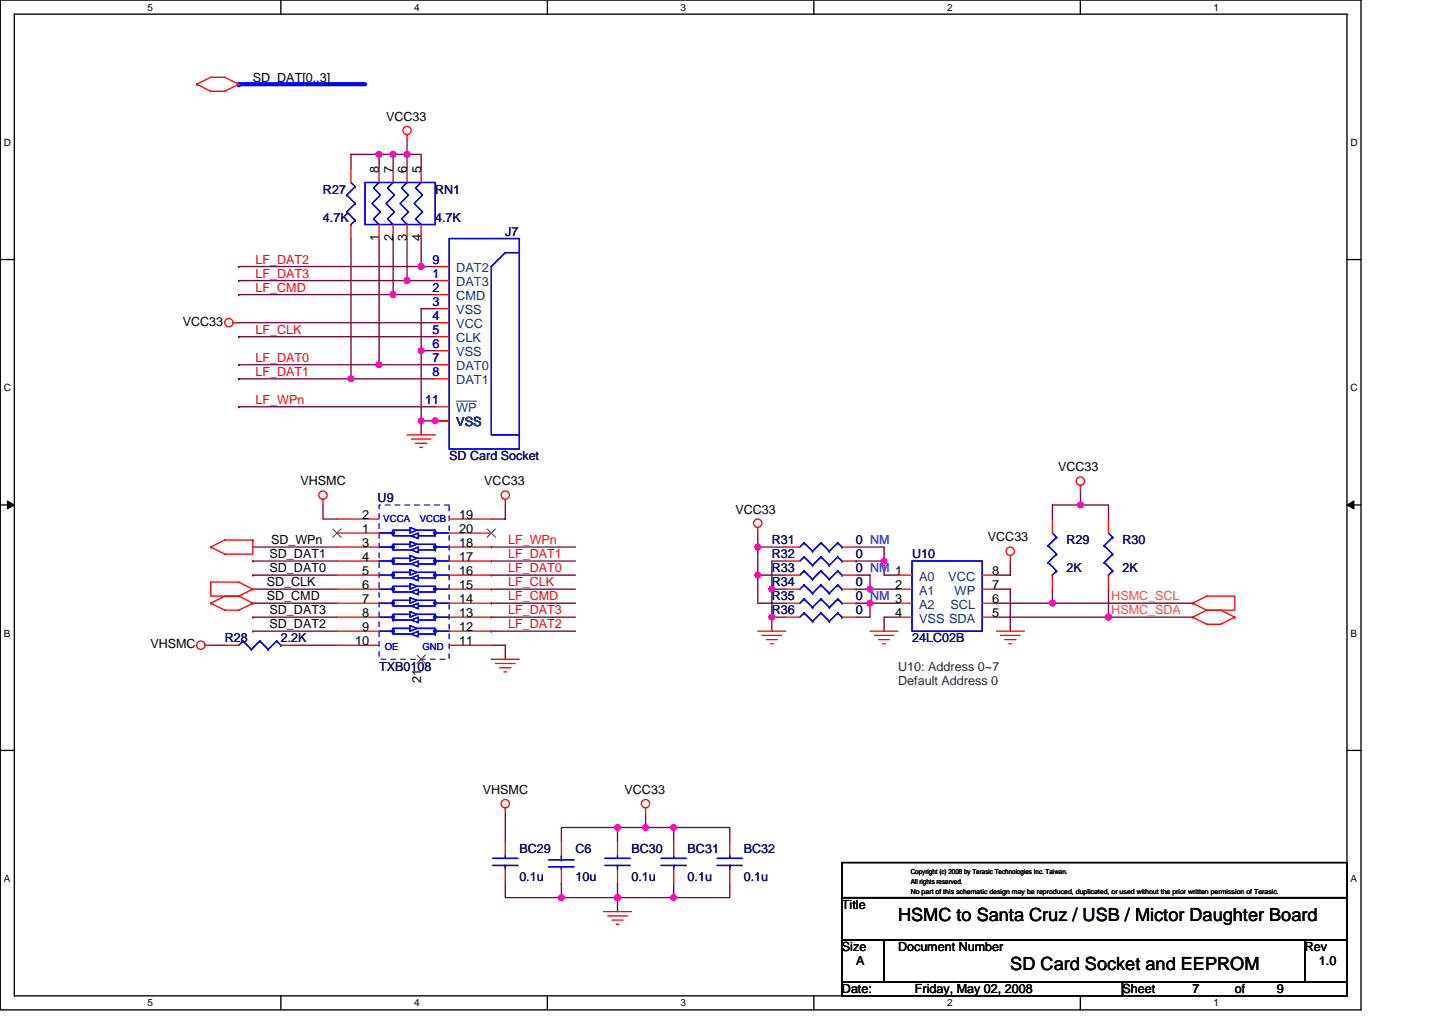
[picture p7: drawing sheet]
<svg xmlns="http://www.w3.org/2000/svg" width="297mm" height="210mm" viewBox="0 0 297 210" stroke-linecap="round" stroke-linejoin="round" font-family="sans-serif">
<path d="M.1 0h280.8v208.5h-280.8zM3 2.9h275v202.7h-275z" fill="none" stroke="#000" stroke-width=".28"/>
<g fill="#fff">
<path d="M30.5 .3h1.1v2.3h-1.1z"/>
<path d="M30.5 205.9h1.1v2.3h-1.1z"/>
</g>
<path d="M58 0v2.9M58 205.6v2.9" fill="none" stroke="#000" stroke-width=".28"/>
<g fill="#fff">
<path d="M85.5 .3h1.1v2.3h-1.1z"/>
<path d="M85.5 205.9h1.1v2.3h-1.1z"/>
</g>
<path d="M113 0v2.9M113 205.6v2.9" fill="none" stroke="#000" stroke-width=".28"/>
<g fill="#fff">
<path d="M140.5 .3h1.1v2.3h-1.1z"/>
<path d="M140.5 205.9h1.1v2.3h-1.1z"/>
</g>
<path d="M168 0v2.9M168 205.6v2.9" fill="none" stroke="#000" stroke-width=".28"/>
<g fill="#fff">
<path d="M195.5 .3h1.2v2.3h-1.2z"/>
<path d="M195.5 205.9h1.2v2.3h-1.2z"/>
</g>
<path d="M223 0v2.9M223 205.6v2.9" fill="none" stroke="#000" stroke-width=".28"/>
<g fill="#fff">
<path d="M250.5 .3h1.2v2.3h-1.2z"/>
<path d="M250.5 205.9h1.2v2.3h-1.2z"/>
<path d="M.8 28.3h1.5v2.3h-1.5z"/>
<path d="M278.8 28.3h1.5v2.3h-1.5z"/>
<path d="M.8 78.9h1.5v2.3h-1.5z"/>
<path d="M278.8 78.9h1.5v2.3h-1.5z"/>
</g>
<path d="M.1 53.6h2.9M278 53.6h2.9" fill="none" stroke="#000" stroke-width=".28"/>
<g fill="#fff">
<path d="M.8 129.6h1.4v2.3h-1.4z"/>
<path d="M278.8 129.6h1.4v2.3h-1.4z"/>
</g>
<path d="M.1 104.3h2.9M278 104.3h2.9" fill="none" stroke="#000" stroke-width=".28"/>
<path d="M1.5 103.4l1.5 .9-1.5 .8zM278 104.3l1.5-.9v1.7z" fill="#000" stroke="#000" stroke-width=".21"/>
<g fill="#fff">
<path d="M.8 180.3h1.4v2.3h-1.4z"/>
<path d="M278.8 180.3h1.4v2.3h-1.4z"/>
</g>
<path d="M.1 154.9h2.9M278 154.9h2.9M173.8 178.1h104.2v7.2h-104.2zM173.8 194h8.7v8.7h-8.7zM173.8 185.3h104.2v8.7h-104.2zM182.5 194h86.9v8.7h-86.9zM269.4 194h8.6v8.7h-8.6zM173.8 202.7h57.9v2.9h-57.9zM231.7 202.7h46.3v2.9h-46.3z" fill="none" stroke="#000" stroke-width=".28"/>
<g fill="none" stroke="#800040" stroke-width=".28">
<path d="M78.2 31.9h.1M78.2 31.9v2.9M81.1 31.9v2.9M81.1 31.9h5.8v2.9M81.1 31.9h-8.6v2.9M81.1 31.9h.1M84 31.9v2.9M84 29v2.9M84 31.9h.1M49.3 55h.1M49.3 57.9h.1M49.3 57.9h40.5"/>
<path d="M49.3 55h40.5M72.5 49.3v28.9M78.2 49.3v26M81.1 49.3v11.5M84 57.9h.1M84 49.3v8.6M86.9 55h.1M86.9 49.3v5.7M49.3 69.5h.1M49.3 66.6h40.5M49.3 78.2h.1M49.3 60.8h.1"/>
<path d="M49.3 75.3h.1M49.3 78.2h40.5M49.3 69.5h40.5M49.3 60.8h40.5M49.3 75.3h40.5M72.5 78.2h.1M78.2 75.3h.1M81.1 60.8h.1M86.9 72.4h2.9M86.9 72.4h.1M86.9 72.4v14.5M89.8 63.7h-2.9v8.7"/>
<path d="M49.3 84h.1M49.3 84h40.5M86.9 86.9v2.9M86.9 86.9h.1M86.9 86.9h2.9M52.2 112.9h17.4M52.2 115.8h.1M52.2 118.7h.1M52.2 115.8h17.4M52.2 118.7h17.4M66.7 104.3v2.9h2.9M101.4 118.7h.1"/>
<path d="M101.4 115.8h.1M101.4 112.9h.1M101.4 115.8h17.4M101.4 118.7h17.4M101.4 112.9h17.4M104.3 104.3v2.9h-2.9M156.4 118.7v5.8h5.8M156.4 112.9h.1M156.4 118.7h5.8M156.4 110.1v2.8h5.8M156.4 112.9v5.8M162.2 115.8h-2.9v5.8"/>
<path d="M176.7 115.8h.1M176.7 112.9h5.8v2.9M176.7 118.7h2.9v2.9M176.7 115.8h5.8M182.5 115.8v2.9h2.9M208.6 115.8v2.9h-2.9M223 104.3h.1M223 101.4v2.9M223 104.3h-5.8v2.9M223 104.3h5.8v2.9M43.5 133.2h2.9M52.2 124.5h17.4"/>
<path d="M52.2 127.4h.1M52.2 121.6h17.4M52.2 130.3h.1M52.2 127.4h17.4M52.2 130.3h17.4M60.9 133.2h8.7M101.4 133.2h2.9v2.9M101.4 130.3h.1M101.4 127.4h.1M101.4 124.5h.1M101.4 121.6h.1M101.4 121.6h17.4"/>
<path d="M101.4 124.5h17.4M101.4 127.4h17.4M101.4 130.3h17.4M159.3 127.4h2.9M159.3 127.4h.1M159.3 121.6h.1M159.3 121.6h2.9M159.3 121.6v8.7M176.7 121.6h.1M176.7 124.5h2.9v2.9h-2.9M176.7 124.5h.1M176.7 121.6h2.9"/>
<path d="M179.6 124.5h5.8M179.6 121.6h5.8M185.4 127.4h-2.9v2.9M205.7 124.5h.1M205.7 127.4h23.1M205.7 121.6h2.9v8.7M205.7 124.5h11.5M217.2 121.6v2.9M217.2 124.5h29M228.8 127.4h.1M228.8 121.6v5.8M228.8 127.4h17.4"/>
<path d="M104.3 168v5.8M127.5 170.9v2.9M127.5 170.9h-11.6v2.9M127.5 170.9h.1M127.5 170.9h11.6M133.3 170.9h.1M133.3 168v2.9M139.1 170.9v2.9M139.1 170.9h11.5v2.9M139.1 170.9h.1M104.3 182.5v2.8h11.6M115.9 182.5h.1"/>
<path d="M115.9 185.3h11.6M115.9 182.5v2.8M127.5 185.3h.1M127.5 185.3h11.6M127.5 182.5h.1M127.5 182.5v5.7M139.1 182.5v2.8M139.1 185.3h.1M150.6 182.5v2.8h-11.5"/>
</g>
<g fill="#f0f" stroke="#f0f" stroke-width=".28">
<circle cx="127.5" cy="185.3" r=".57"/>
<circle cx="182.5" cy="115.8" r=".57"/>
<circle cx="179.6" cy="121.6" r=".57"/>
<circle cx="217.2" cy="124.5" r=".57"/>
<circle cx="228.8" cy="127.4" r=".57"/>
<circle cx="223" cy="104.3" r=".57"/>
<circle cx="159.3" cy="127.4" r=".57"/>
<circle cx="156.4" cy="118.7" r=".57"/>
<circle cx="156.4" cy="112.9" r=".57"/>
<circle cx="179.6" cy="124.5" r=".57"/>
<circle cx="159.3" cy="121.6" r=".57"/>
<circle cx="84" cy="57.9" r=".57"/>
<circle cx="72.5" cy="78.2" r=".57"/>
<circle cx="81.1" cy="60.8" r=".57"/>
<circle cx="86.9" cy="55" r=".57"/>
<circle cx="78.2" cy="31.9" r=".57"/>
<circle cx="81.1" cy="31.9" r=".57"/>
<circle cx="84" cy="31.9" r=".57"/>
<circle cx="89.8" cy="86.9" r=".57"/>
<circle cx="86.9" cy="86.9" r=".57"/>
<circle cx="86.9" cy="72.4" r=".57"/>
<circle cx="78.2" cy="75.3" r=".57"/>
<circle cx="115.9" cy="185.3" r=".57"/>
<circle cx="133.2" cy="170.9" r=".57"/>
<circle cx="127.5" cy="170.9" r=".57"/>
<circle cx="139" cy="185.3" r=".57"/>
<circle cx="139" cy="170.9" r=".57"/>
</g>
<path d="M49.3 17.4h.1M49.3 17.4h26.1" fill="none" stroke="#00f" stroke-width=".87"/>
<g fill="none" stroke="#f00" stroke-width=".28">
<path d="M40.6 17.4l2.9 1.4h2.9l2.9-1.4M40.6 17.4h.1M40.6 17.4l2.9-1.4h2.9l2.9 1.4M49.3 17.4h.1M72.5 34.8v2.9M78.2 34.8v2.9M81.1 34.8v2.9M84 27.8v1.2M84 34.8v2.9M86.9 34.8v2.9M72.5 46.4v2.9M78.2 46.4v2.9"/>
<path d="M81.1 46.4v2.9M84 46.4v2.9M86.9 46.4v2.9M89.8 57.9h2.9M89.8 55h2.9M48.1 66.6h1.2M89.8 60.8h2.9M89.8 63.7h2.9M89.8 66.6h2.9M89.8 69.5h2.9M89.8 72.4h2.9M89.8 75.3h2.9"/>
<path d="M89.8 78.2h2.9M84 89.8h5.8M84.9 90.7h4.1M85.8 91.5h2.3M86.7 92.4h.5M89.8 86.9h2.9M89.8 84h2.9M43.5 112.9h.1M52.2 111.5h-5.8l-2.9 1.4M52.2 111.5v2.9h-5.8l-2.9-1.5M52.2 111.5h.1M66.7 103.1v1.2"/>
<path d="M69.6 118.7h8.6M69.6 115.8h8.6M69.6 110.1h8.6M69.6 112.9h8.6M69.6 107.2h8.6M92.7 118.7h8.7M92.7 115.8h8.7M92.7 110.1h8.7M92.7 112.9h8.7M92.7 107.2h8.7M104.3 103.1v1.2M156.4 108.9v1.2"/>
<path d="M162.2 118.7h2.9M162.2 115.8h2.9M162.2 112.9h2.9M173.8 118.7h2.9M173.8 115.8h2.9M173.8 112.9h2.9M185.4 118.7h2.9M202.8 118.7h2.9M208.6 114.7v1.1M217.2 107.2v2.9M217.2 118.7v2.9M223 100.2v1.2"/>
<path d="M228.8 107.2v2.9M228.8 118.7v2.9M42.3 133.2h1.2M43.5 124.5l2.9 1.5h2.9l2.9-1.5M43.5 124.5h.1M46.4 133.2h2.9M49.3 123.1h-2.9l-2.9 1.4M49.3 123.1l2.9 1.4M52.2 124.5h.1M52.2 121.6l-2.9-1.4h-5.8v2.9h5.8M52.2 121.6h.1M52.2 121.6l-2.9 1.5"/>
<path d="M58 133.2h2.9M69.6 133.2h8.6M69.6 124.5h8.6M69.6 127.4h8.6M69.6 121.6h8.6M69.6 130.3h8.6M86.9 136.1h.1M92.7 133.2h8.7M92.7 124.5h8.7M92.7 127.4h8.7M92.7 121.6h8.7M92.7 130.3h8.7"/>
<path d="M101.4 136.1h5.8M102.3 137h4M103.1 137.9h2.4M104 138.7h.6M156.4 130.3h5.8M157.3 131.2h4.1M158.2 132.1h2.3M159 132.9h.6M162.2 124.5h2.9M162.2 127.4h2.9M162.2 121.6h2.9M173.8 124.5h2.9"/>
<path d="M173.8 127.4h2.9M173.8 121.6h2.9M179.6 130.3h5.8M180.5 131.2h4M181.3 132.1h2.3M182.2 132.9h.6M185.4 124.5h2.9M185.4 127.4h2.9M185.4 121.6h2.9M202.8 124.5h2.9M202.8 127.4h2.9M202.8 121.6h2.9"/>
<path d="M205.7 130.3h5.8M206.5 131.2h4.1M207.4 132.1h2.3M208.3 132.9h.5M246.2 127.4l2.9 1.5h2.9l2.9-1.5M246.2 127.4h.1M246.2 124.5l2.9-1.4h5.8v2.9h-5.8M246.2 124.5h.1M246.2 124.5l2.9 1.5M249.1 126h2.9l2.9 1.4M249.1 126l-2.9 1.4M254.9 127.4h.1"/>
<path d="M104.3 166.8v1.2M104.3 173.8v2.9M104.3 179.6v2.9M115.9 173.8v2.9M115.9 179.6v2.9M127.5 173.8v2.9M127.5 179.6v2.9M133.3 166.8v1.2M139.1 173.8v2.9M139.1 179.6v2.9M150.6 173.8v2.9M150.6 179.6v2.9"/>
<path d="M124.6 188.2h5.8M125.5 189.1h4M126.3 190h2.3M127.2 190.8h.6"/>
<circle cx="84" cy="26.9" r=".86"/>
<circle cx="47.3" cy="66.6" r=".86"/>
<circle cx="223" cy="99.3" r=".86"/>
<circle cx="66.7" cy="102.2" r=".86"/>
<circle cx="104.3" cy="102.2" r=".86"/>
<circle cx="156.4" cy="108" r=".86"/>
<circle cx="208.5" cy="113.8" r=".86"/>
<circle cx="41.5" cy="133.2" r=".86"/>
<circle cx="104.3" cy="165.9" r=".86"/>
<circle cx="133.3" cy="165.9" r=".86"/>
</g>
<g fill="none" stroke="#00f" stroke-width=".28">
<path d="M72.5 37.7l.8 .8M73.3 38.5h.1M73.3 38.5l-1.7 1.8M75.4 37.7h14.4v8.7h-14.4zM78.2 37.7l-1.1 1.1 1.4 1.5-1.7 1.7 1.7 1.8-1.4 1.4 1.1 1.2M81.1 37.7l-1.1 1.1 1.4 1.5-1.7 1.7 1.7 1.8-1.4 1.4 1.1 1.2M84 37.7l-1.1 1.1 1.4 1.5-1.7 1.7 1.7 1.8-1.4 1.4 1.1 1.2M86.9 37.7l-1.1 1.1 1.4 1.5-1.7 1.7 1.7 1.8-1.4 1.4 1.1 1.2M71.6 40.3h.1M71.6 43.8h.1M71.6 40.3l1.7 1.7M71.6 43.8l1.7 1.7"/>
<path d="M72.5 46.4h.1M73.3 42h.1M73.3 45.5h.1M73.3 42l-1.7 1.8M73.3 45.5l-.8 .9M92.7 49.3h14.5v43.4h-14.5zM107.2 52.2h-2.9l-2.9 2.8v34.8h5.8M107.2 89.8h.1M78.2 110.1h2.9M78.2 112.9h2.9M78.2 115.8h2.9M78.2 118.7h2.9"/>
<path d="M84.6 108.9l1.5 .6-1.5 .6zM84.6 111.8l1.5 .6-1.5 .5zM84.6 114.7l1.5 .6-1.5 .5zM84.6 117.6l1.5 .6-1.5 .5zM84.6 109.5h-3.5v1.1h3.8M84.6 112.4h-3.5v1.1h3.8M84.6 115.3h-3.5v1.1h3.8M84.6 118.2h-3.5v1.1h3.8M84.9 110.6l1.5-.5v1.1zM84.9 113.5l1.5-.6v1.2zM84.9 116.4l1.5-.6v1.2zM84.9 119.3l1.5-.6v1.2z"/>
<path d="M86.1 109.5h3.7v1.1h-3.4M86.1 112.4h3.7v1.1M86.1 115.3h3.7v1.1M86.1 118.2h3.7v1.1M86.4 113.5h3.4M86.4 116.4h3.4M86.4 119.3h3.4M89.8 110.1h2.9M89.8 113.5h.1M89.8 112.9h2.9M89.8 116.4h.1M89.8 115.8h2.9"/>
<path d="M89.8 119.3h.1M89.8 118.7h2.9M92.7 118.7h.1M166 117.9h.1M166 115h.1M166 112.1h.1M166 117.9l-.9 .8M166 117.9l1.7 1.7M166 115l-.9 .8M166 115l1.7 1.7M166 112.1l-.9 .8M166 112.1l1.7 1.7"/>
<path d="M167.7 119.6h.1M167.7 116.7h.1M167.7 113.8h.1M169.5 117.9h.1M169.5 115h.1M169.5 112.1h.1M169.5 117.9l-1.8 1.7M169.5 117.9l1.7 1.7M169.5 115l-1.8 1.7M169.5 115l1.7 1.7M169.5 112.1l-1.8 1.7M169.5 112.1l1.7 1.7"/>
<path d="M171.2 119.6h.1M171.2 116.7h.1M171.2 113.8h.1M172.9 117.9h.1M172.9 115h.1M172.9 112.1h.1M172.9 117.9l-1.7 1.7M172.9 117.9l.9 .8M172.9 115l-1.7 1.7M172.9 115l.9 .8M172.9 112.1l-1.7 1.7M172.9 112.1l.9 .8"/>
<path d="M173.8 118.7h.1M173.8 115.8h.1M173.8 112.9h.1M188.3 115.8h14.5v14.5h-14.5zM216.4 112.7h.1M216.4 116.1h.1M216.4 112.7l1.7 1.7M216.4 116.1l1.7 1.8M217.2 118.7h.1M217.2 110.1l.9 .8M218.1 110.9h.1M218.1 114.4h.1"/>
<path d="M218.1 117.9h.1M218.1 110.9l-1.7 1.8M218.1 114.4l-1.7 1.7M218.1 117.9l-.9 .8M227.9 112.7h.1M227.9 116.1h.1M227.9 112.7l1.8 1.7M227.9 116.1l1.8 1.8M228.8 118.7h.1M228.8 110.1l.9 .8M229.7 110.9h.1M229.7 114.4h.1"/>
<path d="M229.7 117.9h.1M229.7 110.9l-1.8 1.8M229.7 114.4l-1.8 1.7M229.7 117.9l-.9 .8M50.2 132.4h.1M50.2 132.4l-.9 .8M50.2 132.4l1.7 1.7M51.9 134.1h.1M53.6 132.4h.1M53.6 132.4l-1.7 1.7M53.6 132.4l1.8 1.7M55.4 134.1h.1"/>
<path d="M57.1 132.4h.1M57.1 132.4l-1.7 1.7M57.1 132.4l.9 .8M58 133.2h.1M78.2 124.5h2.9M78.2 130.3h2.9M78.2 121.6h2.9M78.2 127.4h2.9M81.1 128h3.8M81.1 128h.1M84.6 120.5l1.5 .6-1.5 .5zM84.6 129.2l1.5 .6-1.5 .5z"/>
<path d="M84.6 123.4l1.5 .6-1.5 .5zM84.6 126.3l1.5 .6-1.5 .5zM84.6 121.1h-3.5v1.1h3.8M84.6 121.1h.1M84.6 124h-3.5v1.1h3.8M84.6 129.8h-3.5v1.1h3.8M84.6 126.9h-3.5v1.1M84.9 130.9l1.5-.6v1.2zM84.9 122.2l1.5-.6v1.2zM84.9 125.1l1.5-.6v1.2zM84.9 128l1.5-.6v1.2zM86.1 121.1h3.7v1.1h-3.4"/>
<path d="M86.1 124h3.7v1.1h-3.4M86.1 129.8h3.7v1.1M86.1 126.9h3.7M86.4 130.9h3.4M89.8 126.9v1.1h-3.4M89.8 126.9h.1M89.8 130.9h.1M89.8 124.5h2.9M89.8 130.3h2.9M89.8 121.6h2.9M89.8 127.4h2.9M92.7 127.4h.1"/>
<path d="M166 123.7h.1M166 126.6h.1M166 120.8h.1M166 123.7l-.9 .8M166 123.7l1.7 1.7M166 126.6l-.9 .8M166 126.6l1.7 1.7M166 120.8l-.9 .8M166 120.8l1.7 1.7M167.7 125.4h.1M167.7 128.3h.1M167.7 122.5h.1"/>
<path d="M169.5 123.7h.1M169.5 126.6h.1M169.5 120.8h.1M169.5 123.7l-1.8 1.7M169.5 123.7l1.7 1.7M169.5 126.6l-1.8 1.7M169.5 126.6l1.7 1.7M169.5 120.8l-1.8 1.7M169.5 120.8l1.7 1.7M171.2 125.4h.1M171.2 128.3h.1M171.2 122.5h.1"/>
<path d="M172.9 123.7h.1M172.9 126.6h.1M172.9 120.8h.1M172.9 123.7l-1.7 1.7M172.9 123.7l.9 .8M172.9 126.6l-1.7 1.7M172.9 126.6l.9 .8M172.9 120.8l-1.7 1.7M172.9 120.8l.9 .8M173.8 124.5h.1M173.8 127.4h.1M173.8 121.6h.1"/>
<path d="M101.7 178.7h5.2M101.7 177.2h5.2M104.3 176.7v.5M104.3 178.7h.1M104.3 178.7v.9M113.3 177.5h5.2M113.3 179h5.2M115.9 179v.6M115.9 177.5h.1M115.9 176.7v.8M124.9 178.7h5.2M124.9 177.2h5.2"/>
<path d="M127.5 176.7v.5M127.5 178.7h.1M127.5 178.7v.9M136.4 178.7h5.3M136.4 177.2h5.3M139.1 176.7v.5M139.1 178.7h.1M139.1 178.7v.9M148 178.7h5.2M148 177.2h5.2M150.6 176.7v.5M150.6 178.7h.1"/>
<path d="M150.6 178.7v.9"/>
</g>
<path d="M94.2 82.8h4.2" fill="none" stroke="#004080" stroke-width=".21"/>
<path d="M78.2 104.3h14.5v31.8h-14.5z" fill="none" stroke="#fff" stroke-width=".21" stroke-dasharray="1 1 1 1 1 1 1 1"/>
<path d="M78.2 104.3h14.5v31.8h-14.5z" fill="none" stroke="#00f" stroke-width=".21" stroke-dasharray="1 1 1 1 1 1 1 1"/>
<g fill="#00f" stroke="#00f" stroke-width=".28">
<circle cx="89.8" cy="110" r=".28"/>
<circle cx="81.1" cy="110" r=".28"/>
<circle cx="81.1" cy="112.9" r=".28"/>
<circle cx="89.8" cy="112.9" r=".28"/>
<circle cx="81.1" cy="115.8" r=".28"/>
<circle cx="89.8" cy="115.8" r=".28"/>
<circle cx="81.1" cy="118.7" r=".28"/>
<circle cx="89.8" cy="118.7" r=".29"/>
<circle cx="89.8" cy="127.4" r=".28"/>
<circle cx="89.8" cy="121.6" r=".28"/>
<circle cx="81.1" cy="121.6" r=".28"/>
<circle cx="81.1" cy="130.3" r=".28"/>
<circle cx="89.8" cy="130.3" r=".28"/>
<circle cx="81.1" cy="124.5" r=".28"/>
<circle cx="89.8" cy="124.5" r=".28"/>
<circle cx="81.1" cy="127.4" r=".28"/>
</g>
<path d="M68.7 109.2l1.7 1.8M70.4 109.2l-1.7 1.8M100.5 109.2l1.8 1.8M102.3 109.2l-1.8 1.8M86.1 135.3l1.7 1.7M87.8 135.3l-1.8 1.7" fill="none" stroke="#804000" stroke-width=".21"/>
<g font-size="3.7">
<text x="185.4" y="190.1">HSMC to Santa Cruz / USB / Mictor Daughter Board</text>
<text x="208.6" y="200.3">SD Card Socket and EEPROM</text>
</g>
<g font-size="2.6">
<text x="52.2" y="16.8">SD_DAT[0..3]</text>
<text x="79.7" y="24.9">VCC33</text>
<text x="78.2" y="35.6" transform="rotate(-90 78.2 35.6)">8</text>
<text x="81.1" y="35.6" transform="rotate(-90 81.1 35.6)">7</text>
<text x="84" y="35.6" transform="rotate(-90 84 35.6)">6</text>
<text x="86.9" y="35.6" transform="rotate(-90 86.9 35.6)">5</text>
<text x="78.2" y="49.8" transform="rotate(-90 78.2 49.8)">1</text>
<text x="81.1" y="49.8" transform="rotate(-90 81.1 49.8)">2</text>
<text x="84" y="49.8" transform="rotate(-90 84 49.8)">3</text>
<text x="86.9" y="49.8" transform="rotate(-90 86.9 49.8)">4</text>
<text x="37.7" y="67.2">VCC33</text>
<text x="62" y="100.2">VHSMC</text>
<text x="100" y="100.2">VCC33</text>
<text x="218.4" y="97.3">VCC33</text>
<text x="74.8" y="107.1">2</text>
<text x="94.8" y="107.1">19</text>
<text x="151.8" y="106">VCC33</text>
<text x="55.9" y="112.4">SD_WPn</text>
<text x="74.8" y="110">1</text>
<text x="74.8" y="112.9">3</text>
<text x="94.8" y="110">20</text>
<text x="94.8" y="112.9">18</text>
<text x="203.9" y="111.8">VCC33</text>
<text x="55.6" y="115.3">SD_DAT1</text>
<text x="55.6" y="118.2">SD_DAT0</text>
<text x="74.8" y="115.8">4</text>
<text x="74.8" y="118.7">5</text>
<text x="94.8" y="115.8">17</text>
<text x="94.8" y="118.7">16</text>
<text x="204.8" y="118.7">8</text>
<text x="55.1" y="124">SD_CMD</text>
<text x="55.1" y="121.1">SD_CLK</text>
<text x="74.8" y="121.6">6</text>
<text x="74.8" y="124.5">7</text>
<text x="94.8" y="121.6">15</text>
<text x="94.8" y="124.5">14</text>
<text x="184.8" y="121.6">2</text>
<text x="204.8" y="121.6">7</text>
<text x="204.8" y="124.5">6</text>
<text x="55.6" y="126.9">SD_DAT3</text>
<text x="55.6" y="129.8">SD_DAT2</text>
<text x="74.8" y="130.3">9</text>
<text x="74.8" y="127.4">8</text>
<text x="94.8" y="127.4">13</text>
<text x="94.8" y="130.3">12</text>
<text x="184.8" y="127.4">4</text>
<text x="204.8" y="127.4">5</text>
<text x="31" y="133.8">VHSMC</text>
<text x="73.3" y="133.2">10</text>
<text x="94.8" y="133.2">11</text>
<text x="86.9" y="141.1" transform="rotate(-90 86.9 141.1)">21</text>
<text x="99.7" y="163.9">VHSMC</text>
<text x="128.9" y="163.9">VCC33</text>
<text x="173.8" y="187.7">Title</text>
<text x="173.8" y="196.4">Size</text>
<text x="185.4" y="196.4">Document Number</text>
<text x="269.4" y="196.4">Rev</text>
<text x="176.7" y="199.3">A</text>
<text x="272.2" y="199.3">1.0</text>
<text x="173.8" y="205">Date:</text>
<text x="188.9" y="205">Friday, May 02, 2008</text>
<text x="231.7" y="205">Sheet</text>
<text x="246.2" y="205">7</text>
<text x="254.9" y="205">of</text>
<text x="263.6" y="205">9</text>
</g>
<g font-size="2.6" fill="#000080">
<text x="66.7" y="40">R27</text>
<text x="89.8" y="40">RN1</text>
<text x="66.7" y="45.8">4.7K</text>
<text x="89.8" y="45.8">4.7K</text>
<text x="104.3" y="48.7">J7</text>
<text x="92.7" y="95">SD Card Socket</text>
<text x="78" y="103.7">U9</text>
<text x="159.3" y="112.4">R31</text>
<text x="176.7" y="112.4">0 NM</text>
<text x="220.1" y="112.4">R29</text>
<text x="231.7" y="112.4">R30</text>
<text x="159.3" y="118.2">R33</text>
<text x="159.3" y="115.3">R32</text>
<text x="176.7" y="118.2">0 NM 1</text>
<text x="176.7" y="115.3">0</text>
<text x="188.3" y="115.3">U10</text>
<text x="220.1" y="118.2">2K</text>
<text x="231.7" y="118.2">2K</text>
<text x="159.3" y="124">R35</text>
<text x="159.3" y="121.1">R34</text>
<text x="176.7" y="124">0 NM 3</text>
<text x="176.7" y="121.1">0</text>
<text x="159.3" y="126.9">R36</text>
<text x="176.7" y="126.9">0</text>
<text x="46.4" y="132.7">R28</text>
<text x="58" y="132.7">2.2K</text>
<text x="188.3" y="132.7">24LC02B</text>
<text x="78.2" y="138.5">TXB0108</text>
<text x="107.2" y="176.1">BC29</text>
<text x="118.8" y="176.1">C6</text>
<text x="130.4" y="176.1">BC30</text>
<text x="141.9" y="176.1">BC31</text>
<text x="153.5" y="176.1">BC32</text>
<text x="107.2" y="181.9">0.1u</text>
<text x="118.8" y="181.9">10u</text>
<text x="130.4" y="181.9">0.1u</text>
<text x="141.9" y="181.9">0.1u</text>
<text x="153.5" y="181.9">0.1u</text>
</g>
<g font-size="2.6" fill="#f00">
<text x="52.8" y="54.5">LF_DAT2</text>
<text x="52.8" y="57.4">LF_DAT3</text>
<text x="52.8" y="60.3">LF_CMD</text>
<text x="52.8" y="68.9">LF_CLK</text>
<text x="52.8" y="77.6">LF_DAT1</text>
<text x="52.8" y="74.7">LF_DAT0</text>
<text x="52.8" y="83.4">LF_WPn</text>
<text x="104.9" y="112.4">LF_WPn</text>
<text x="104.9" y="118.2">LF_DAT0</text>
<text x="104.9" y="115.3">LF_DAT1</text>
<text x="104.9" y="124">LF_CMD</text>
<text x="104.9" y="121.1">LF_CLK</text>
<text x="104.9" y="129.8">LF_DAT2</text>
<text x="104.9" y="126.9">LF_DAT3</text>
</g>
<g font-size="2.6" fill="#00f">
<text x="89.3" y="54.5">9</text>
<text x="89.3" y="57.4">1</text>
<text x="89.3" y="60.3">2</text>
<text x="89.3" y="63.2">3</text>
<text x="89.3" y="66.1">4</text>
<text x="89.3" y="69">5</text>
<text x="89.3" y="71.8">6</text>
<text x="89.3" y="74.7">7</text>
<text x="89.3" y="77.6">8</text>
<text x="87.8" y="83.4">11</text>
</g>
<g font-size="2.6" fill="#004080">
<text x="94.2" y="59.1">DAT3</text>
<text x="94.2" y="56.2">DAT2</text>
<text x="94.2" y="62">CMD</text>
<text x="94.2" y="64.9">VSS</text>
<text x="94.2" y="67.8">VCC</text>
<text x="94.2" y="70.7">CLK</text>
<text x="94.2" y="73.6">VSS</text>
<text x="94.2" y="76.5">DAT0</text>
<text x="94.2" y="79.4">DAT1</text>
<text x="94.2" y="88.1">VSS</text>
<text x="94.2" y="85.2">WP</text>
<text x="189.7" y="119.9">A0</text>
<text x="195.7" y="119.9">VCC</text>
<text x="189.7" y="122.8">A1</text>
<text x="189.7" y="125.7">A2</text>
<text x="196.2" y="125.7">SCL</text>
<text x="197.1" y="122.8">WP</text>
<text x="189.7" y="128.6">VSS SDA</text>
</g>
<g font-size="2.6" fill="#ff8000">
<text x="229.4" y="124">HSMC_SCL</text>
<text x="229.4" y="126.9">HSMC_SDA</text>
</g>
<g font-size="2.6" fill="#008000">
<text x="185.4" y="138.5">U10: Address 0~7</text>
<text x="185.4" y="141.4">Default Address 0</text>
</g>
<g font-size="2.1">
<text x="30.5" y="2.2">5</text>
<text x="85.5" y="2.2">4</text>
<text x="140.5" y="2.2">3</text>
<text x="195.5" y="2.2">2</text>
<text x="250.5" y="2.2">1</text>
<text x=".8" y="30.1">D</text>
<text x="278.8" y="30.1">D</text>
<text x=".8" y="80.8">C</text>
<text x="278.8" y="80.8">C</text>
<text x=".8" y="131.4">B</text>
<text x="278.8" y="131.4">B</text>
<text x=".8" y="182.1">A</text>
<text x="278.8" y="182.1">A</text>
<text x="30.5" y="207.8">5</text>
<text x="85.5" y="207.8">4</text>
<text x="140.5" y="207.8">3</text>
<text x="195.5" y="207.8">2</text>
<text x="250.5" y="207.8">1</text>
</g>
<g font-size="2" fill="#00f">
<text x="79.1" y="107.8">VCCA</text>
<text x="86.7" y="107.8">VCCB</text>
<text x="79.4" y="134.2">OE</text>
<text x="87.2" y="134.2">GND</text>
</g>
<g font-size="1.4">
<text x="188" y="180.6">Copyright (c) 2008 by Terasic Technologies Inc. Taiwan.</text>
<text x="188" y="184.6">No part of this schematic design may be reproduced, duplicated, or used without the prior written permission of Terasic.</text>
<text x="188" y="182.6">All rights reserved.</text>
</g>
</svg>
